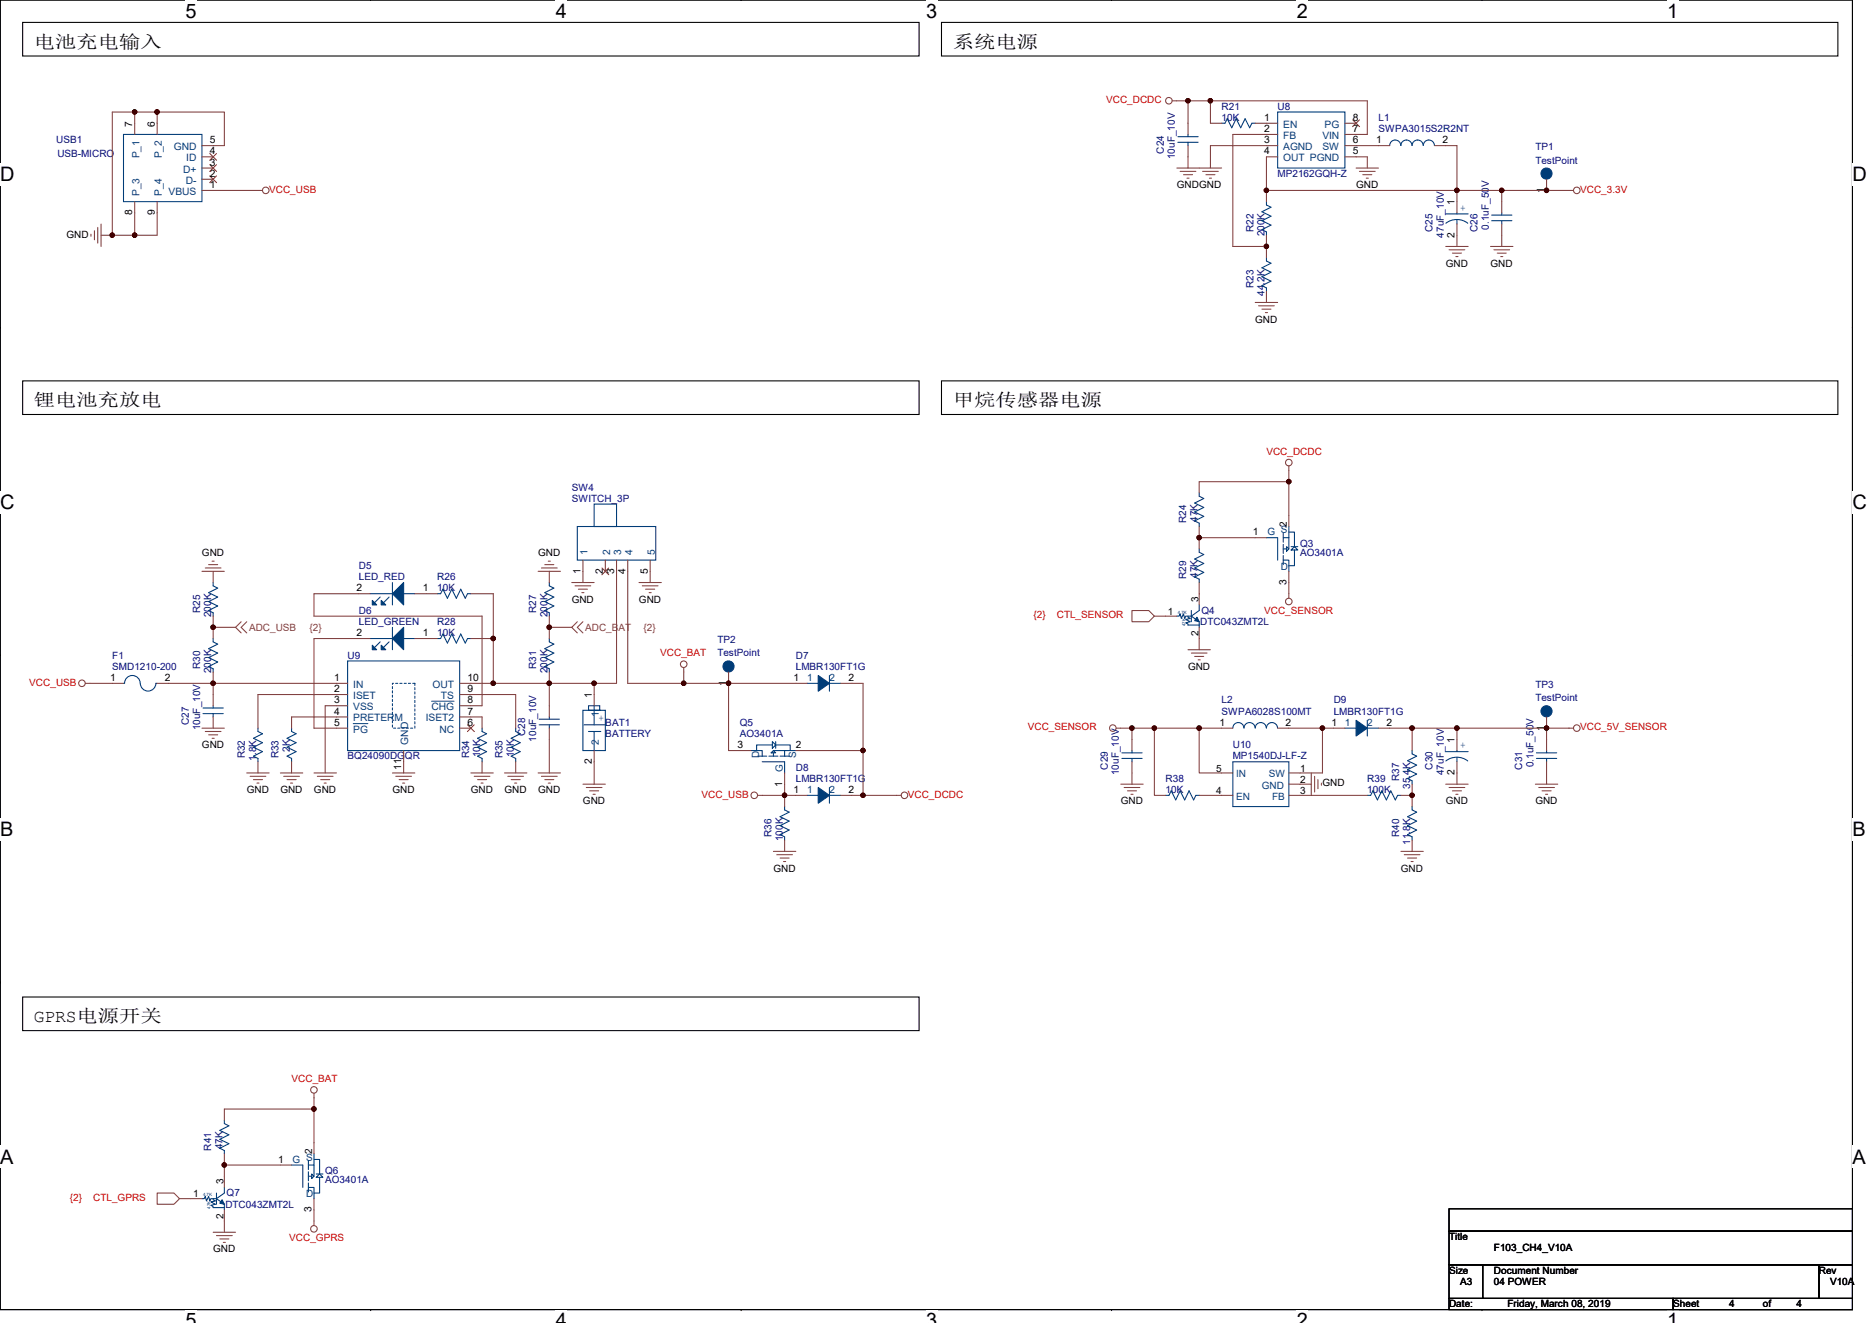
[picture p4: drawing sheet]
<svg xmlns="http://www.w3.org/2000/svg" width="297mm" height="210mm" viewBox="0 0 297 210" stroke-linecap="round" stroke-linejoin="round" font-family="sans-serif">
<path d="M0 0h293.9v207.9h-293.9z" fill="none" stroke="#000" stroke-width=".17"/>
<g fill="#fff">
<path d="M29.4 0h1.8v3.5h-1.8z"/>
<path d="M29.4 207.9h1.8v2h-1.8z"/>
</g>
<path d="M58.8 0h.1M58.8 207.9h.1" fill="none" stroke="#000" stroke-width=".17"/>
<g fill="#fff">
<path d="M88.2 0h1.8v3.5h-1.8z"/>
<path d="M88.2 207.9h1.8v2h-1.8z"/>
</g>
<path d="M117.6 0h.1M117.6 207.9h.1" fill="none" stroke="#000" stroke-width=".17"/>
<g fill="#fff">
<path d="M147 0h1.7v3.5h-1.7z"/>
<path d="M147 207.9h1.7v2h-1.7z"/>
</g>
<path d="M176.4 0h.1M176.4 207.9h.1" fill="none" stroke="#000" stroke-width=".17"/>
<g fill="#fff">
<path d="M205.8 0h1.7v3.5h-1.7z"/>
<path d="M205.8 207.9h1.7v2h-1.7z"/>
</g>
<path d="M235.2 0h.1M235.2 207.9h.1" fill="none" stroke="#000" stroke-width=".17"/>
<g fill="#fff">
<path d="M264.5 0h1.8v3.5h-1.8z"/>
<path d="M264.5 207.9h1.8v2h-1.8z"/>
<path d="M0 26h2.3v3.5h-2.3z"/>
<path d="M293.9 26h2.3v3.5h-2.3z"/>
<path d="M0 77.9h2.3v3.5h-2.3z"/>
<path d="M293.9 77.9h2.3v3.5h-2.3z"/>
</g>
<path d="M0 52h.1M293.9 52h.1" fill="none" stroke="#000" stroke-width=".17"/>
<g fill="#fff">
<path d="M0 129.9h2.1v3.5h-2.1z"/>
<path d="M293.9 129.9h2.1v3.5h-2.1z"/>
</g>
<path d="M0 103.9h.1M293.9 103.9h.1" fill="none" stroke="#000" stroke-width=".17"/>
<g fill="#fff">
<path d="M0 181.9h2.2v3.5h-2.2z"/>
<path d="M293.9 181.9h2.2v3.5h-2.2z"/>
</g>
<g fill="none" stroke="#000" stroke-width=".17">
<path d="M3.6 3.6h142.2v5.3h-142.2zM149.4 3.6h142.2v5.3h-142.2zM3.6 60.5h142.2v5.3h-142.2zM149.4 60.5h142.2v5.3h-142.2zM0 155.9h.1M3.6 158.2h142.2v5.4h-142.2zM293.9 155.9h.1M229.9 191.9h64v3.5h-64zM229.9 195.4h64v5.3h-64zM229.9 200.7h5.4v5.4h-5.4zM229.9 206.1h35.6v1.8h-35.6zM235.3 200.7h53.3v5.4h-53.3z"/>
<path d="M265.5 206.1h28.4v1.8h-28.4zM288.6 200.7h5.3v5.4h-5.3z"/>
</g>
<g fill="none" stroke="#804040" stroke-width=".17">
<path d="M21.4 17.8v3.5M24.9 17.8h10.7v5.3h-3.6M186 16h2.5M188.5 16v5.3M188.5 16h3.6M192.1 16h24.9v5.3h-3.6M192.1 16v3.6h1.7M193.8 19.6h.1M199.2 19.6h3.5M199.2 19.6h.1M213.4 19.6h1.8M14.4 37.2v.3"/>
<path d="M15 36.6v1.5M15.5 36.1v2.5M16 35.6v3.5M16 37.3h1.8M21.4 32v5.3M24.9 21.3v-3.5h-7.1v19.5M24.9 32v5.3h-7.1M32 30.2h9.7M32 28.4h1.8M32 26.7h1.8M32 24.9h1.8M186.7 26.7h7.1"/>
<path d="M187.3 27.2h2.5M187.8 27.7h1.4M188.3 28.3h.4M188.5 23.1v3.6M190.8 27.2h2.5M191.3 27.7h1.5M191.9 28.3h.3M201 30.2h30.2M201 32h.1M201 37.3h.1M201 30.2v1.8M201 39.1v1.8"/>
<path d="M201 37.3v1.8M202.7 21.3h-7.1v17.8h5.4M202.7 23.1h-10.6v3.6M202.7 24.9h-1.7v5.3M213.4 23.1h7.1M213.4 24.9h3.6v1.8M215.2 26.7h3.5M215.7 27.2h2.5M216.2 27.7h1.5M216.8 28.3h.3M227.6 23.1h3.6v7.1M229.4 39.1h3.6"/>
<path d="M229.9 39.6h2.5M231.2 30.2h7.1M231.2 30.2v3.6M231.2 35.6v3.5M236.5 39.1h3.6M237 39.6h2.5M238.3 30.2h7.1M238.3 30.2v3.6M238.3 35.6v3.5M245.4 28.4v1.8M245.4 30.2h4.3M199.2 48h3.5"/>
<path d="M199.7 48.5h2.5M200.2 49.1h1.5M200.8 49.6h.3M201 40.9h.1M201 46.2h.1M201 46.2v1.8M230.5 40.2h1.4M231 40.7h.3M237.6 40.2h1.4M238.1 40.7h.4M190.3 78.2h.1M204.5 74v2.5"/>
<path d="M204.5 76.5v7.1M204.5 76.5h-14.2v1.7M32 90.7h3.6M32.6 90.1h2.5M33.1 89.6h1.4M33.7 89.1h.3M33.8 99.6h3.6M33.8 92.5h.1M33.8 97.8h.1M33.8 90.7v1.8M33.8 97.8v1.8M33.8 99.6v1.7"/>
<path d="M37.4 99.6l.9 .9M38.3 98.7l-.9 .9M39.2 98.7l-.9 .9 .9 .9M58.7 94.2h-8.9v3.6h26.7v14.2h-3.6M65.8 94.2h3.6M69.4 94.2h.1M74.7 94.2h.1M74.7 94.2h3.6v7.1M85.4 90.7h3.5M85.9 90.1h2.5M86.4 89.6h1.5M87 89.1h.3"/>
<path d="M87.2 92.5h.1M87.2 97.8h.1M87.2 90.7v1.8M87.2 97.8v1.8M87.2 99.6v1.7M87.2 99.6h3.5M90.7 92.5h3.6M90.7 99.6l.9 .9M91.2 93h2.5M91.6 98.7l-.9 .9M91.8 93.5h1.4M92.3 94.1h.4"/>
<path d="M92.5 98.7l-.9 .9 .9 .9M92.5 88.9v3.6M96.1 88.9v1.8M97.8 88.9v19.6h-3.5M99.6 88.9v19.6h8.9M101.4 92.5h3.5M101.9 93h2.5M102.4 93.5h1.5M103 94.1h.3M103.2 88.9v3.6M179.6 96.9h2.7l.9 .9-.9 .9h-2.7zM183.2 97.8h3.5"/>
<path d="M190.3 87.1h.1M190.3 92.5h.1M190.3 99.6v3.5M190.3 92.5v3.5M190.3 83.6h.1M190.3 83.6v1.7M190.3 85.3v1.8M190.3 85.3h10.7M204.5 90.7v4.3M13.5 108.5h6.1M24.9 108.5h8.9M32 115.6h3.6"/>
<path d="M32.6 116.1h2.5M33.1 116.6h1.4M33.7 117.2h.3M33.8 108.5h21.4M33.8 108.5v3.5M33.8 113.8v1.8M33.8 101.3h.1M33.8 106.7h.1M33.8 106.7v1.8M40.9 115.6h.1M46.3 115.6h.1M55.2 110.2h-14.3v5.4"/>
<path d="M55.2 112h-3.6v10.7M55.2 113.8h-8.9v1.8M58.7 101.3h-8.9v14.3h5.4M64 119.1v3.6M65.8 101.3h3.6M69.4 101.3h.1M72.9 115.6h1.8M72.9 113.8h3.6v1.8M72.9 110.2h8.9v5.4M72.9 108.5h5.4M74.7 101.3h.1M74.7 101.3h3.6"/>
<path d="M76.5 115.6h.1M78.3 108.5h8.9M78.3 101.3v7.2M81.8 115.6h.1M87.2 101.3h.1M87.2 106.7h.1M87.2 108.5v5.3M87.2 115.6v7.1M87.2 106.7v1.8M87.2 108.5h7.1M94.3 108.5v3.5M94.3 119.1v5.4"/>
<path d="M108.5 106v2.5M108.5 108.5h7.1M115.6 108.5h12.5M115.6 108.5v10.6h3.6M115.6 106.7v1.8M126.3 119.1h10.6M133.4 108.5h3.5v10.6M136.9 119.1v7.1M177.1 115.6h2.5M179.6 115.6h3.6M179.6 115.6v3.5M183.2 115.6h7.1"/>
<path d="M183.2 115.6v10.6h1.8M188.5 103.1h3.6M189 103.7h2.5M189.6 104.2h1.4M190.1 104.7h.4M190.3 115.6h5.3M190.3 115.6v7.1h5.3M202.7 115.6h7.1M209.8 115.6v7.1h-5.3M209.8 115.6h3.6M218.7 115.6h5.4M224.1 115.6h7.1"/>
<path d="M224.1 119.1h.1M224.1 115.6v3.5M231.2 115.6v3.5M231.2 115.6h14.2M245.4 115.6v3.5M245.4 113.8v1.8M245.4 115.6h4.3M39.2 122.7h3.5M39.7 123.2h2.5M40.2 123.7h1.5M40.8 124.3h.3M40.9 120.9h.1"/>
<path d="M40.9 120.9v1.8M44.5 122.7h3.5M45 123.2h2.5M45.5 123.7h1.5M46.1 124.3h.3M46.3 120.9h.1M46.3 120.9v1.8M49.8 122.7h3.6M50.4 123.2h2.4M50.9 123.7h1.4M51.4 124.3h.4M62.3 122.7h3.5"/>
<path d="M62.8 123.2h2.5M63.3 123.7h1.5M63.9 124.3h.3M74.7 122.7h3.6M75.2 123.2h2.5M75.8 123.7h1.4M76.3 124.3h.4M76.5 120.9h.1M76.5 120.9v1.8M80 122.7h3.6M80.6 123.2h2.5M81.1 123.7h1.4"/>
<path d="M81.7 124.3h.3M81.8 120.9v1.8M81.8 120.9h.1M85.4 122.7h3.5M85.9 123.2h2.5M86.4 123.7h1.5M87 124.3h.3M92.5 124.5h3.6M93 125h2.5M93.6 125.5h1.4M94.1 126.1h.3M120.2 126.2h4.3"/>
<path d="M122.7 135.1h3.6M123.3 135.7h2.4M123.8 136.2h1.4M124.3 136.7h.4M124.5 122.7v3.5M124.5 128h.1M124.5 133.3h.1M124.5 126.2v1.8M124.5 133.4v1.7M124.5 126.2h3.6M133.4 126.2h3.5M136.9 126.2h6.1"/>
<path d="M177.8 124.5h3.6M178.4 125h2.5M178.9 125.5h1.4M179.4 126.1h.4M179.6 120.9v3.6M185 126.2h.1M190.3 126.2h.1M190.3 126.2h3.5M193.8 126.2h1.8M204.5 124.5h3.6M204.5 126.2h12.5M208.1 122.7v3.5"/>
<path d="M208.6 123.2v2.5M209.1 123.7v1.5M209.7 124.3v.3M217 126.2h.1M222.3 135.1h3.5M222.3 126.2h.1M222.3 126.2h1.8M222.8 135.7h2.5M223.3 136.2h1.5M223.9 136.7h.3M224.1 124.5v1.7M224.1 133.4v1.7"/>
<path d="M224.1 126.2v1.8M224.1 124.5h.1M224.1 128h.1M224.1 133.3h.1M229.4 124.5h3.6M229.9 125h2.5M230.5 125.5h1.4M231 126.1h.3M231.2 120.9v3.6M243.6 124.5h3.6M244.2 125h2.5M244.7 125.5h1.4"/>
<path d="M245.2 126.1h.4M245.4 120.9v3.6M35.6 177.8h.1M49.8 176h-14.2v1.8M49.8 173.5v2.5M49.8 176v7.1M24.9 189.4h2.7l.9 .8-.9 .9h-2.7zM28.5 190.2h3.5M33.8 195.6h3.6M34.4 196.1h2.4M34.9 196.6h1.4M35.4 197.2h.4"/>
<path d="M35.6 183.1h.1M35.6 192v3.6M35.6 184.9v3.6M35.6 183.1v1.8M46.3 184.9h-10.7M49.8 190.2v4.3"/>
<circle cx="185.5" cy="16" r=".52"/>
<circle cx="42.2" cy="30.2" r=".52"/>
<circle cx="250.2" cy="30.2" r=".52"/>
<circle cx="204.5" cy="73.4" r=".52"/>
<circle cx="204.5" cy="95.5" r=".52"/>
<circle cx="13" cy="108.4" r=".52"/>
<circle cx="108.5" cy="105.4" r=".52"/>
<circle cx="176.6" cy="115.6" r=".52"/>
<circle cx="250.2" cy="115.6" r=".52"/>
<circle cx="119.7" cy="126.2" r=".52"/>
<circle cx="143.5" cy="126.2" r=".52"/>
<circle cx="49.8" cy="173" r=".52"/>
<circle cx="49.8" cy="195" r=".52"/>
</g>
<g fill="none" stroke="#003c77" stroke-width=".17">
<path d="M193.8 19.6h.6l.3-.8 .7 1.5 .7-1.5 .8 1.5 .7-1.5 .7 1.5 .3-.7h.6M202.7 17.8h10.7v8.9h-10.7zM19.6 21.3h12.4v10.7h-12.4zM186.9 22.6h3.2M186.9 21.7h3.2M188.5 21.3v.4M188.5 22.6v.5M201 32v.5l.7 .4-1.5 .7 1.5 .7-1.5 .7 1.5 .7-1.5 .7 .8 .4v.5M222.3 23.1a.88 .88 0 0 0-.9-.9 .88 .88 0 0 0-.9 .9M227.6 23.1a.89 .89 0 0 0-.9-.9 .89 .89 0 0 0-.9 .9 .89 .89 0 0 0-.9-.9 .89 .89 0 0 0-.9 .9 .88 .88 0 0 0-.8-.9 .88 .88 0 0 0-.9 .9M229.4 34h3.6M229.4 35.4a2.84 2.84 0 0 1 3.5 0"/>
<path d="M231.2 34.8v.8M231.2 33.8v.2M236.7 35h3.2M236.7 34.1h3.2M238.3 33.8v.3M238.3 35v.6M201 40.9v.5l.7 .4-1.5 .7 1.5 .7-1.5 .7 1.5 .7-1.5 .7 .8 .4v.5M190.3 78.2v.6l.7 .3-1.4 .7 1.4 .7-1.4 .8 1.4 .7-1.4 .7 .7 .3v.6M33.8 92.5v.5l.7 .3-1.4 .8 1.4 .7-1.4 .7 1.4 .7-1.4 .7 .7 .4v.5M58.7 94.2h3.6M60.3 94.8l-.9 .9M61.7 94.8l-.8 .9"/>
<path d="M62.3 99.6v3.5M62.3 92.5v3.5M64 94.2h1.8M69.4 94.2h.5l.4-.7 .7 1.5 .7-1.5 .7 1.5 .7-1.5 .7 1.5 .4-.8h.5M87.2 92.5v.5l.7 .3-1.5 .8 1.5 .7-1.5 .7 1.5 .7-1.5 .7 .8 .4v.5M91.6 83.6h12.5v5.3h-12.5zM94.3 80h3.5v3.6h-3.5zM186.7 97.8h.4l.2-.4 .1 .7 .4-.7 .2 .7 .1-.3h.9M188.5 97.8v.2l.4 .1-.8 .2 .8 .4-.8 .1 .4 .2v.2h1.8M189 97.8l1.3 .9v.9M189 96.9v1.8M190.3 96v.9l-1.3 .9"/>
<path d="M190.3 87.1v.6l.7 .3-1.4 .7 1.4 .7-1.4 .7 1.4 .7-1.4 .8 .7 .3v.6M201 85.3h1.7v3.6M203.6 88.2v1.4M203.6 86.4v1.4M203.6 84.6v1.5M203.6 87.1h.5M203.6 88.9h.9v1.8M204.1 86.8l.4 .3-.4 .4zM204.5 83.6v1.7h-.9M204.5 85.3v1.8M204.5 84.5h.9v2.3M204.9 86.8h1"/>
<path d="M205.4 87.3v2.5h-.9M205.4 86.8l.5 .5h-1zM19.6 108.5l.2-.1a1.24 1.24 0 0 1 1.2-1.2 1.24 1.24 0 0 1 1.2 1.2 1.25 1.25 0 0 0 1.3 1.3 1.25 1.25 0 0 0 1.2-1.3l.2 .1M32.2 113.3h3.2M32.2 112.4h3.2M33.8 112v.4M33.8 113.3v.5M33.8 101.3v.6l.7 .3-1.4 .8 1.4 .7-1.4 .7 1.4 .7-1.4 .7 .7 .4v.5M40.9 115.6v.5l.8 .4-1.5 .7 1.5 .7-1.5 .7 1.5 .7-1.5 .7 .7 .4v.5M46.3 115.6v.5l.7 .4-1.5 .7 1.5 .7-1.5 .7 1.5 .7-1.5 .7 .8 .4v.5M55.2 104.9h17.7v14.2h-17.7zM58.7 101.3h3.6"/>
<path d="M60.3 101.9l-.9 .9M61.7 101.9l-.8 .9M64 101.3h1.8M69.4 101.3h.5l.4-.7 .7 1.5 .7-1.5 .7 1.5 .7-1.5 .7 1.5 .4-.8h.5M76.5 115.6v.5l.7 .4-1.4 .7 1.4 .7-1.4 .7 1.4 .7-1.4 .7 .7 .4v.5M81.8 115.6v.5l.7 .4-1.4 .7 1.4 .7-1.4 .7 1.4 .7-1.4 .7 .7 .4v.5M85.6 115h3.2M85.6 114.2h3.2M87.2 113.8v.4M87.2 115v.6M87.2 101.3v.6l.7 .3-1.5 .8 1.5 .7-1.5 .7 1.5 .7-1.5 .7 .8 .4v.5M92.5 112.7h3.6v6.4h-3.6z"/>
<path d="M92.7 115h3.4M93.4 112h1.8v.7h-1.8zM93.4 116.1h1.9M94.3 116.1v3M94.3 112v3M119.2 119.1h1.7v.9M122.6 117.7l.5 .5-.5 .6zM122.6 118.2h-2.5v.9M122.7 119.5v.5M122.7 119.1l.4 .4h-.7zM122.7 119.1h1.8M123.1 118.2h2.3v.9"/>
<path d="M123.1 117.7v1.1M126.3 119.1h-1.8v.9M128.1 108.5h1.7M131.6 107.2v2.5M131.6 108.5h1.8M178 119.5h3.2M179.6 119.1v.4M199.2 115.5a.89 .89 0 0 0-.9-.8 .89 .89 0 0 0-.9 .8 .88 .88 0 0 0-.9-.8 .88 .88 0 0 0-.9 .8M200.9 115.5a.88 .88 0 0 0-.8-.8 .88 .88 0 0 0-.9 .8M202.7 115.5a.88 .88 0 0 0-.9-.8 .88 .88 0 0 0-.8 .8M213.4 115.6h1.8M217 114.3v2.5"/>
<path d="M217 115.6h1.7M224.1 119.1v.6l.7 .3-1.5 .7 1.5 .7-1.5 .8 1.5 .7-1.5 .7 .8 .3v.6M229.4 119.3h3.6M231.2 119.1v.2M243.8 119.5h3.2M245.4 119.1v.4M120.2 120h1.5M120.9 120.9h3.6v1.8M122 120h1.4M123.8 120h1.4M124.5 128v.5l.7 .4-1.4 .7 1.4 .7-1.4 .7 1.4 .7-1.4 .8 .7 .3v.5M128.1 126.2h1.7"/>
<path d="M131.6 125v2.5M131.6 126.2h1.8M178 120.4h3.2M179.6 120.4v.5M185 126.2h.5l.3-.7 .8 1.5 .7-1.5 .7 1.5 .7-1.5 .7 1.5 .4-.8h.5M195.6 120.9h8.9v7.1h-8.9zM217 126.2h.5l.3-.7 .8 1.5 .7-1.5 .7 1.5 .7-1.5 .7 1.5 .4-.8h.5M224.1 128v.5l.7 .4-1.5 .7 1.5 .7-1.5 .7 1.5 .7-1.5 .8 .8 .3v.5M229.4 120.8a2.84 2.84 0 0 1 3.5 0M231.2 120.2v.7M243.8 120.4h3.2M245.4 120.4v.5"/>
<path d="M35.6 177.8v.5l.7 .4-1.4 .7 1.4 .7-1.4 .7 1.4 .7-1.4 .7 .7 .4v.5M32 190.2h.4l.2-.3 .2 .7 .3-.7 .2 .7 .2-.4h.9M33.8 190.2v.2l.4 .2-.7 .2 .7 .3-.7 .2 .3 .2v.2h1.8M34.4 190.2l1.2 .9v.9M34.4 189.4v1.7M35.6 188.5v.9l-1.2 .8M46.3 184.9h1.7v3.6M48.9 187.7v1.5M48.9 186v1.4M48.9 184.2v1.4M48.9 186.7h.6M48.9 188.5h.9v1.7"/>
<path d="M49.5 186.3l.3 .4-.3 .3zM49.8 183.1v1.8h-.9M49.8 184.9v1.8M49.8 184h.9v2.3M50.2 186.3h1M50.7 186.9v2.5h-.9M50.7 186.3l.5 .6h-1z"/>
</g>
<g fill="#003c77" stroke="#003c77" stroke-width=".17">
<path d="M129.8 125l1.8 1.2-1.8 1.3z" fill-rule="evenodd"/>
<path d="M62.3 101.3l1.7-1.7v3.5z" fill-rule="evenodd"/>
<path d="M60.5 102.4l.7 .7h-.7z" fill-rule="evenodd"/>
<path d="M59.1 102.4l.7 .7h-.7z" fill-rule="evenodd"/>
<path d="M189.9 98l.4 .7-.7-.2z" fill-rule="evenodd"/>
<path d="M129.8 107.2l1.8 1.3-1.8 1.2z" fill-rule="evenodd"/>
<path d="M215.2 114.3l1.8 1.3-1.8 1.2z" fill-rule="evenodd"/>
<path d="M35.2 190.4l.4 .7-.7-.1z" fill-rule="evenodd"/>
<path d="M62.3 94.2l1.7-1.7v3.5z" fill-rule="evenodd"/>
<path d="M60.5 95.3l.7 .7h-.7z" fill-rule="evenodd"/>
<path d="M59.1 95.3l.7 .7h-.7z" fill-rule="evenodd"/>
<circle cx="115.6" cy="105.8" r=".88"/>
<circle cx="245.4" cy="27.5" r=".88"/>
<circle cx="245.4" cy="112.9" r=".88"/>
</g>
<path d="M214.6 19l1.1 1.1M215.7 19l-1.1 1.1M33.3 27.9l1.1 1.1M33.3 26.1l1.1 1.1M33.3 24.4l1.1 1M34.4 27.9l-1.1 1.1M34.4 26.1l-1.1 1.1M34.4 24.4l-1.1 1M95.5 90.1l1.1 1.1M96.6 90.1l-1.1 1.1M74.2 115l1.1 1.1M75.2 115l-1 1.1" fill="none" stroke="#804000" stroke-width=".16"/>
<path d="M62.3 108.5h3.5v7.1h-3.5z" fill="none" stroke="#003c77" stroke-width=".17" stroke-dasharray=".3 .3"/>
<path d="M56 114.9h2.4M68.5 111.3h3.5" fill="none" stroke="#004080" stroke-width=".16"/>
<g fill="#400000" stroke="#400000" stroke-width=".17">
<circle cx="204.5" cy="76.4" r=".35"/>
<circle cx="190.3" cy="85.3" r=".35"/>
<circle cx="49.8" cy="176" r=".35"/>
<circle cx="35.6" cy="184.9" r=".35"/>
<circle cx="24.9" cy="17.8" r=".35"/>
<circle cx="21.4" cy="17.8" r=".35"/>
<circle cx="17.8" cy="37.3" r=".35"/>
<circle cx="21.4" cy="37.3" r=".35"/>
<circle cx="87.1" cy="99.6" r=".35"/>
<circle cx="33.8" cy="99.6" r=".35"/>
<circle cx="78.3" cy="108.4" r=".35"/>
<circle cx="78.3" cy="101.3" r=".35"/>
<circle cx="33.8" cy="108.4" r=".35"/>
<circle cx="87.1" cy="108.4" r=".35"/>
<circle cx="94.3" cy="108.4" r=".35"/>
<circle cx="115.6" cy="108.4" r=".35"/>
<circle cx="108.5" cy="108.4" r=".35"/>
<circle cx="136.9" cy="119.1" r=".35"/>
<circle cx="124.5" cy="126.2" r=".35"/>
<circle cx="136.9" cy="126.2" r=".35"/>
<circle cx="188.5" cy="16" r=".35"/>
<circle cx="192.1" cy="16" r=".35"/>
<circle cx="231.2" cy="30.2" r=".35"/>
<circle cx="200.9" cy="30.2" r=".35"/>
<circle cx="245.4" cy="30.2" r=".35"/>
<circle cx="238.3" cy="30.2" r=".35"/>
<circle cx="200.9" cy="39.1" r=".35"/>
<circle cx="209.8" cy="115.6" r=".35"/>
<circle cx="224.1" cy="126.2" r=".35"/>
<circle cx="224.1" cy="115.6" r=".35"/>
<circle cx="231.2" cy="115.6" r=".35"/>
<circle cx="245.4" cy="115.6" r=".35"/>
<circle cx="179.6" cy="115.6" r=".35"/>
<circle cx="190.3" cy="115.6" r=".35"/>
<circle cx="183.2" cy="115.6" r=".35"/>
</g>
<g font-size="3.2">
<text x="29.4" y="2.8">5</text>
<text x="88.2" y="2.8">4</text>
<text x="147" y="2.8">3</text>
<text x="205.8" y="2.8">2</text>
<text x="264.5" y="2.8">1</text>
<text x="0" y="28.8">D</text>
<text x="293.9" y="28.8">D</text>
<text x="0" y="80.8">C</text>
<text x="293.9" y="80.8">C</text>
<text x="0" y="132.7">B</text>
<text x="293.9" y="132.7">B</text>
<text x="0" y="184.7">A</text>
<text x="293.9" y="184.7">A</text>
<text x="29.4" y="210.7">5</text>
<text x="88.2" y="210.7">4</text>
<text x="147" y="210.7">3</text>
<text x="205.8" y="210.7">2</text>
<text x="264.5" y="210.7">1</text>
</g>
<g font-size="2.8">
<text x="5.4" y="7.6">电池充电输入</text>
<text x="151.2" y="7.6">系统电源</text>
<text x="5.4" y="64.5">锂电池充放电</text>
<text x="151.2" y="64.5">甲烷传感器电源</text>
<text x="5.4" y="162.3">GPRS电源开关</text>
</g>
<g font-size="1.6" fill="#f00">
<text x="175.5" y="16.4">VCC_DCDC</text>
<text x="42.7" y="30.6">VCC_USB</text>
<text x="250.7" y="30.6">VCC_3.3V</text>
<text x="201" y="72.2">VCC_DCDC</text>
<text x="164" y="98.1">{2}</text>
<text x="167.7" y="98.1">CTL_SENSOR</text>
<text x="200.6" y="97.4">VCC_SENSOR</text>
<text x="104.8" y="104.2">VCC_BAT</text>
<text x="4.7" y="108.8">VCC_USB</text>
<text x="163.1" y="115.9">VCC_SENSOR</text>
<text x="250.7" y="115.9">VCC_5V_SENSOR</text>
<text x="111.3" y="126.6">VCC_USB</text>
<text x="144.1" y="126.6">VCC_DCDC</text>
<text x="46.3" y="171.7">VCC_BAT</text>
<text x="11.1" y="190.6">{2}</text>
<text x="14.8" y="190.6">CTL_GPRS</text>
<text x="45.9" y="197">VCC_GPRS</text>
</g>
<g font-size="1.6" fill="#000080">
<text x="193.8" y="17.4">R21</text>
<text x="202.7" y="17.4">U8</text>
<text x="8.9" y="22.8">USB1</text>
<text x="193.8" y="19.2">10K</text>
<text x="218.7" y="19.2">L1</text>
<text x="218.7" y="21">SWPA3015S2R2NT</text>
<text x="243.6" y="23.8">TP1</text>
<text x="9.1" y="24.9">USB-MICRO</text>
<text x="184.7" y="24.4" transform="rotate(-90 184.7 24.4)">C24</text>
<text x="186.4" y="25.3" transform="rotate(-90 186.4 25.3)">10uF_10V</text>
<text x="202.7" y="28.1">MP2162GQH-Z</text>
<text x="243.6" y="26">TestPoint</text>
<text x="198.9" y="36.8" transform="rotate(-90 198.9 36.8)">R22</text>
<text x="200.7" y="37.5" transform="rotate(-90 200.7 37.5)">200K</text>
<text x="227.3" y="36.8" transform="rotate(-90 227.3 36.8)">C25</text>
<text x="229.1" y="37.7" transform="rotate(-90 229.1 37.7)">47uF_10V</text>
<text x="234.4" y="36.8" transform="rotate(-90 234.4 36.8)">C26</text>
<text x="236.2" y="36.4" transform="rotate(-90 236.2 36.4)">0.1uF_50V</text>
<text x="198.9" y="45.7" transform="rotate(-90 198.9 45.7)">R23</text>
<text x="200.7" y="46.9" transform="rotate(-90 200.7 46.9)">44.2K</text>
<text x="90.7" y="77.9">SW4</text>
<text x="90.7" y="79.7">SWITCH_3P</text>
<text x="188.2" y="83" transform="rotate(-90 188.2 83)">R24</text>
<text x="190" y="82.8" transform="rotate(-90 190 82.8)">47K</text>
<text x="206.3" y="86.8">Q3</text>
<text x="206.3" y="88.2">AO3401A</text>
<text x="56.9" y="90.3">D5</text>
<text x="56.9" y="92.1">LED_RED</text>
<text x="69.4" y="92.1">R26</text>
<text x="69.4" y="93.9">10K</text>
<text x="188.2" y="91.9" transform="rotate(-90 188.2 91.9)">R29</text>
<text x="190" y="91.7" transform="rotate(-90 190 91.7)">47K</text>
<text x="31.7" y="97.3" transform="rotate(-90 31.7 97.3)">R25</text>
<text x="33.5" y="98" transform="rotate(-90 33.5 98)">200K</text>
<text x="56.9" y="97.4">D6</text>
<text x="56.9" y="99.2">LED_GREEN</text>
<text x="69.4" y="99.2">R28</text>
<text x="69.4" y="101">10K</text>
<text x="85.1" y="97.3" transform="rotate(-90 85.1 97.3)">R27</text>
<text x="86.9" y="98" transform="rotate(-90 86.9 98)">200K</text>
<text x="190.5" y="99.2">DTC043ZMT2L</text>
<text x="190.6" y="97.4">Q4</text>
<text x="17.8" y="104.5">F1</text>
<text x="17.8" y="106.3">SMD1210-200</text>
<text x="31.7" y="106.2" transform="rotate(-90 31.7 106.2)">R30</text>
<text x="33.5" y="106.8" transform="rotate(-90 33.5 106.8)">200K</text>
<text x="55.2" y="104.5">U9</text>
<text x="85.1" y="106.2" transform="rotate(-90 85.1 106.2)">R31</text>
<text x="86.9" y="106.8" transform="rotate(-90 86.9 106.8)">200K</text>
<text x="113.8" y="102">TP2</text>
<text x="113.8" y="104.2">TestPoint</text>
<text x="126.3" y="104.5">D7</text>
<text x="126.3" y="106.3">LMBR130FT1G</text>
<text x="193.8" y="111.7">L2</text>
<text x="193.8" y="113.4">SWPA6028S100MT</text>
<text x="211.6" y="111.7">D9</text>
<text x="211.6" y="113.4">LMBR130FT1G</text>
<text x="243.6" y="109.2">TP3</text>
<text x="243.6" y="111.3">TestPoint</text>
<text x="30" y="115" transform="rotate(-90 30 115)">C27</text>
<text x="31.7" y="115.9" transform="rotate(-90 31.7 115.9)">10uF_10V</text>
<text x="46" y="119.3" transform="rotate(-90 46 119.3)">2K</text>
<text x="83.3" y="116.8" transform="rotate(-90 83.3 116.8)">C28</text>
<text x="85.1" y="117.7" transform="rotate(-90 85.1 117.7)">10uF_10V</text>
<text x="96.1" y="115.2">BAT1</text>
<text x="96.1" y="117">BATTERY</text>
<text x="117.4" y="115.2">Q5</text>
<text x="117.4" y="117">AO3401A</text>
<text x="195.6" y="118.8">U10</text>
<text x="38.9" y="120.4" transform="rotate(-90 38.9 120.4)">R32</text>
<text x="40.6" y="120.7" transform="rotate(-90 40.6 120.7)">1.8K</text>
<text x="44.2" y="120.4" transform="rotate(-90 44.2 120.4)">R33</text>
<text x="55.2" y="120.5">BQ24090DGQR</text>
<text x="74.4" y="120.4" transform="rotate(-90 74.4 120.4)">R34</text>
<text x="76.2" y="120.2" transform="rotate(-90 76.2 120.2)">10K</text>
<text x="79.8" y="120.4" transform="rotate(-90 79.8 120.4)">R35</text>
<text x="81.5" y="120.2" transform="rotate(-90 81.5 120.2)">10K</text>
<text x="126.3" y="122.3">D8</text>
<text x="126.3" y="124.1">LMBR130FT1G</text>
<text x="175.8" y="122.2" transform="rotate(-90 175.8 122.2)">C29</text>
<text x="177.5" y="123" transform="rotate(-90 177.5 123)">10uF_10V</text>
<text x="185" y="124.1">R38</text>
<text x="185" y="125.9">10K</text>
<text x="195.6" y="120.5">MP1540DJ-LF-Z</text>
<text x="217" y="124.1">R39</text>
<text x="217" y="125.9">100K</text>
<text x="222" y="123.9" transform="rotate(-90 222 123.9)">R37</text>
<text x="223.8" y="125.2" transform="rotate(-90 223.8 125.2)">35.4K</text>
<text x="227.3" y="122.2" transform="rotate(-90 227.3 122.2)">C30</text>
<text x="229.1" y="123" transform="rotate(-90 229.1 123)">47uF_10V</text>
<text x="241.6" y="122.2" transform="rotate(-90 241.6 122.2)">C31</text>
<text x="243.3" y="121.8" transform="rotate(-90 243.3 121.8)">0.1uF_50V</text>
<text x="122.4" y="132.8" transform="rotate(-90 122.4 132.8)">R36</text>
<text x="124.2" y="133.5" transform="rotate(-90 124.2 133.5)">100K</text>
<text x="222" y="132.8" transform="rotate(-90 222 132.8)">R40</text>
<text x="223.8" y="134.1" transform="rotate(-90 223.8 134.1)">11.8K</text>
<text x="33.5" y="182.6" transform="rotate(-90 33.5 182.6)">R41</text>
<text x="35.3" y="182.4" transform="rotate(-90 35.3 182.4)">47K</text>
<text x="35.8" y="191.7">DTC043ZMT2L</text>
<text x="36" y="189.9">Q7</text>
<text x="51.6" y="186.3">Q6</text>
<text x="51.6" y="187.7">AO3401A</text>
</g>
<g font-size="1.6">
<text x="21" y="20.1" transform="rotate(-90 21 20.1)">7</text>
<text x="24.5" y="20.1" transform="rotate(-90 24.5 20.1)">6</text>
<text x="33.3" y="22.7">5</text>
<text x="200.6" y="19.2">1</text>
<text x="200.6" y="21">2</text>
<text x="200.6" y="22.7">3</text>
<text x="214.6" y="19.2">8</text>
<text x="214.6" y="22.7">6</text>
<text x="214.6" y="21">7</text>
<text x="218.4" y="22.7">1</text>
<text x="228.9" y="22.7">2</text>
<text x="33.3" y="26.3">3</text>
<text x="33.3" y="24.5">4</text>
<text x="33.3" y="29.8">1</text>
<text x="33.3" y="28.1">2</text>
<text x="186.7" y="29.9">GNDGND</text>
<text x="200.6" y="24.5">4</text>
<text x="214.6" y="24.5">5</text>
<text x="215.2" y="29.9">GND</text>
<text x="21" y="34.2" transform="rotate(-90 21 34.2)">8</text>
<text x="24.5" y="34.2" transform="rotate(-90 24.5 34.2)">9</text>
<text x="230.8" y="32.5" transform="rotate(-90 230.8 32.5)">1</text>
<text x="245" y="30.6" transform="rotate(-90 245 30.6)">1</text>
<text x="10.5" y="37.7">GND</text>
<text x="230.8" y="37.7" transform="rotate(-90 230.8 37.7)">2</text>
<text x="229.4" y="42.3">GND</text>
<text x="236.5" y="42.3">GND</text>
<text x="199.2" y="51.2">GND</text>
<text x="204.2" y="83.6" transform="rotate(-90 204.2 83.6)">2</text>
<text x="32" y="88.2">GND</text>
<text x="85.4" y="88.2">GND</text>
<text x="198.8" y="85">1</text>
<text x="56.6" y="93.9">2</text>
<text x="67.1" y="93.9">1</text>
<text x="90.7" y="95.7">GND</text>
<text x="92.1" y="91.1" transform="rotate(-90 92.1 91.1)">1</text>
<text x="95.7" y="91.1" transform="rotate(-90 95.7 91.1)">2</text>
<text x="97.4" y="91.1" transform="rotate(-90 97.4 91.1)">3</text>
<text x="99.2" y="91.1" transform="rotate(-90 99.2 91.1)">4</text>
<text x="101.4" y="95.7">GND</text>
<text x="102.8" y="91.1" transform="rotate(-90 102.8 91.1)">5</text>
<text x="190.2" y="95.5" transform="rotate(-90 190.2 95.5)">3</text>
<text x="204.1" y="92.8" transform="rotate(-90 204.1 92.8)">3</text>
<text x="56.6" y="101">2</text>
<text x="67.1" y="101">1</text>
<text x="185.3" y="97.6">1</text>
<text x="190.2" y="101" transform="rotate(-90 190.2 101)">2</text>
<text x="188.5" y="106.3">GND</text>
<text x="17.5" y="108.1">1</text>
<text x="26.2" y="108.1">2</text>
<text x="53" y="108.1">1</text>
<text x="53" y="109.9">2</text>
<text x="53" y="111.6">3</text>
<text x="53" y="113.4">4</text>
<text x="74.2" y="109.9">9</text>
<text x="74.2" y="113.4">7</text>
<text x="74.2" y="111.6">8</text>
<text x="74.2" y="108.1">10</text>
<text x="93.9" y="110.8" transform="rotate(-90 93.9 110.8)">1</text>
<text x="115.2" y="108.8" transform="rotate(-90 115.2 108.8)">1</text>
<text x="125.9" y="108.1">1</text>
<text x="134.6" y="108.1">2</text>
<text x="32" y="118.8">GND</text>
<text x="53" y="115.2">5</text>
<text x="74.2" y="115.2">6</text>
<text x="117" y="118.7">3</text>
<text x="126.3" y="118.8">2</text>
<text x="193.5" y="115.2">1</text>
<text x="204" y="115.2">2</text>
<text x="211.3" y="115.2">1</text>
<text x="220" y="115.2">2</text>
<text x="230.8" y="117.9" transform="rotate(-90 230.8 117.9)">1</text>
<text x="245" y="116" transform="rotate(-90 245 116)">1</text>
<text x="39.2" y="125.9">GND</text>
<text x="44.5" y="125.9">GND</text>
<text x="49.8" y="125.9">GND</text>
<text x="62.3" y="125.9">GND</text>
<text x="63.7" y="122.2" transform="rotate(-90 63.7 122.2)">11</text>
<text x="74.7" y="125.9">GND</text>
<text x="80" y="125.9">GND</text>
<text x="85.4" y="125.9">GND</text>
<text x="93.9" y="121.3" transform="rotate(-90 93.9 121.3)">2</text>
<text x="124.1" y="124.8" transform="rotate(-90 124.1 124.8)">1</text>
<text x="125.9" y="125.9">1</text>
<text x="134.6" y="125.9">2</text>
<text x="193" y="122.5">5</text>
<text x="206.3" y="122.5">1</text>
<text x="206.3" y="124.3">2</text>
<text x="209.8" y="124.8">GND</text>
<text x="230.8" y="123.1" transform="rotate(-90 230.8 123.1)">2</text>
<text x="92.5" y="127.7">GND</text>
<text x="177.8" y="127.7">GND</text>
<text x="193" y="126">4</text>
<text x="206.3" y="126">3</text>
<text x="229.4" y="127.7">GND</text>
<text x="243.6" y="127.7">GND</text>
<text x="122.7" y="138.3">GND</text>
<text x="222.3" y="138.3">GND</text>
<text x="44.1" y="184.5">1</text>
<text x="49.5" y="183.1" transform="rotate(-90 49.5 183.1)">2</text>
<text x="30.6" y="190.1">1</text>
<text x="35.5" y="187.9" transform="rotate(-90 35.5 187.9)">3</text>
<text x="35.5" y="193.4" transform="rotate(-90 35.5 193.4)">2</text>
<text x="49.4" y="192.4" transform="rotate(-90 49.4 192.4)">3</text>
<text x="229.9" y="196.8">Title</text>
<text x="33.8" y="198.8">GND</text>
<text x="229.9" y="202.2">Size</text>
<text x="231.7" y="203.9">A3</text>
<text x="237" y="203.9">04 POWER</text>
<text x="237" y="198.6">F103_CH4_V10A</text>
<text x="237" y="202.2">Document Number</text>
<text x="288.6" y="202.2">Rev</text>
<text x="290.4" y="203.9">V10A</text>
<text x="229.9" y="207.5">Date:</text>
<text x="239.2" y="207.5">Friday, March 08, 2019</text>
<text x="265.5" y="207.5">Sheet</text>
<text x="274.4" y="207.5">4</text>
<text x="279.7" y="207.5">of</text>
<text x="285" y="207.5">4</text>
</g>
<g font-size="1.6" fill="#004080">
<text x="27.6" y="23.8">GND</text>
<text x="203.6" y="20.3">EN</text>
<text x="203.6" y="22.1">FB</text>
<text x="203.6" y="23.8">AGND</text>
<text x="209.8" y="22.1">VIN</text>
<text x="209.8" y="23.8">SW</text>
<text x="210.2" y="20.3">PG</text>
<text x="22.1" y="25.1" transform="rotate(-90 22.1 25.1)">P_1</text>
<text x="25.7" y="25.1" transform="rotate(-90 25.7 25.1)">P_2</text>
<text x="29.1" y="27.4">D+</text>
<text x="29.5" y="29.2">D-</text>
<text x="29.5" y="25.6">ID</text>
<text x="203.6" y="25.6">OUT PGND</text>
<text x="22.1" y="31.1" transform="rotate(-90 22.1 31.1)">P_3</text>
<text x="25.7" y="31.1" transform="rotate(-90 25.7 31.1)">P_4</text>
<text x="26.8" y="30.9">VBUS</text>
<text x="93.2" y="88" transform="rotate(-90 93.2 88)">1</text>
<text x="96.8" y="88" transform="rotate(-90 96.8 88)">2</text>
<text x="98.6" y="88" transform="rotate(-90 98.6 88)">3</text>
<text x="100.3" y="88" transform="rotate(-90 100.3 88)">4</text>
<text x="103.9" y="88" transform="rotate(-90 103.9 88)">5</text>
<text x="201.1" y="85">G S</text>
<text x="203.3" y="90.5">D</text>
<text x="56" y="109.2">IN</text>
<text x="56" y="111">ISET</text>
<text x="56" y="112.7">VSS</text>
<text x="68.5" y="112.7">CHG</text>
<text x="68.6" y="109.2">OUT</text>
<text x="70" y="111">TS</text>
<text x="95" y="113.8" transform="rotate(-90 95 113.8)">1</text>
<text x="128.1" y="108.1">1</text>
<text x="131.6" y="108.1">2</text>
<text x="56" y="114.5">PRETERM</text>
<text x="56" y="116.3">PG</text>
<text x="64.8" y="118.2" transform="rotate(-90 64.8 118.2)">GND</text>
<text x="67.6" y="114.5">ISET2</text>
<text x="69.7" y="116.3">NC</text>
<text x="95" y="118.2" transform="rotate(-90 95 118.2)">2</text>
<text x="213.4" y="115.2">1</text>
<text x="217" y="115.2">2</text>
<text x="120.5" y="120.4" transform="rotate(-90 120.5 120.4)">D</text>
<text x="124.2" y="122.5" transform="rotate(-90 124.2 122.5)">G</text>
<text x="126.3" y="120.4" transform="rotate(-90 126.3 120.4)">S</text>
<text x="128.1" y="125.9">1</text>
<text x="131.6" y="125.9">2</text>
<text x="196.1" y="123.4">IN</text>
<text x="200.2" y="125.2">GND</text>
<text x="201.3" y="123.4">SW</text>
<text x="196.1" y="126.9">EN</text>
<text x="201.8" y="126.9">FB</text>
<text x="46.4" y="184.6">G S</text>
<text x="48.6" y="190.1">D</text>
</g>
<g font-size="1.6" fill="#003c77">
<text x="231.7" y="33.4">+</text>
<text x="95" y="114.5">+</text>
<text x="231.7" y="118.8">+</text>
</g>
<g font-size="1.6" fill="#804040">
<text x="39.5" y="100.1">ADC_USB</text>
<text x="49.1" y="100.1">{2}</text>
<text x="92.9" y="100.1">ADC_BAT</text>
<text x="102.1" y="100.1">{2}</text>
</g>
<g font-size=".7" fill="#003c77">
<text x="186.9" y="97.4">4.7K</text>
<text x="188.1" y="99.4" transform="rotate(-90 188.1 99.4)">47K</text>
<text x="32.2" y="189.8">4.7K</text>
<text x="33.4" y="191.9" transform="rotate(-90 33.4 191.9)">47K</text>
</g>
</svg>
